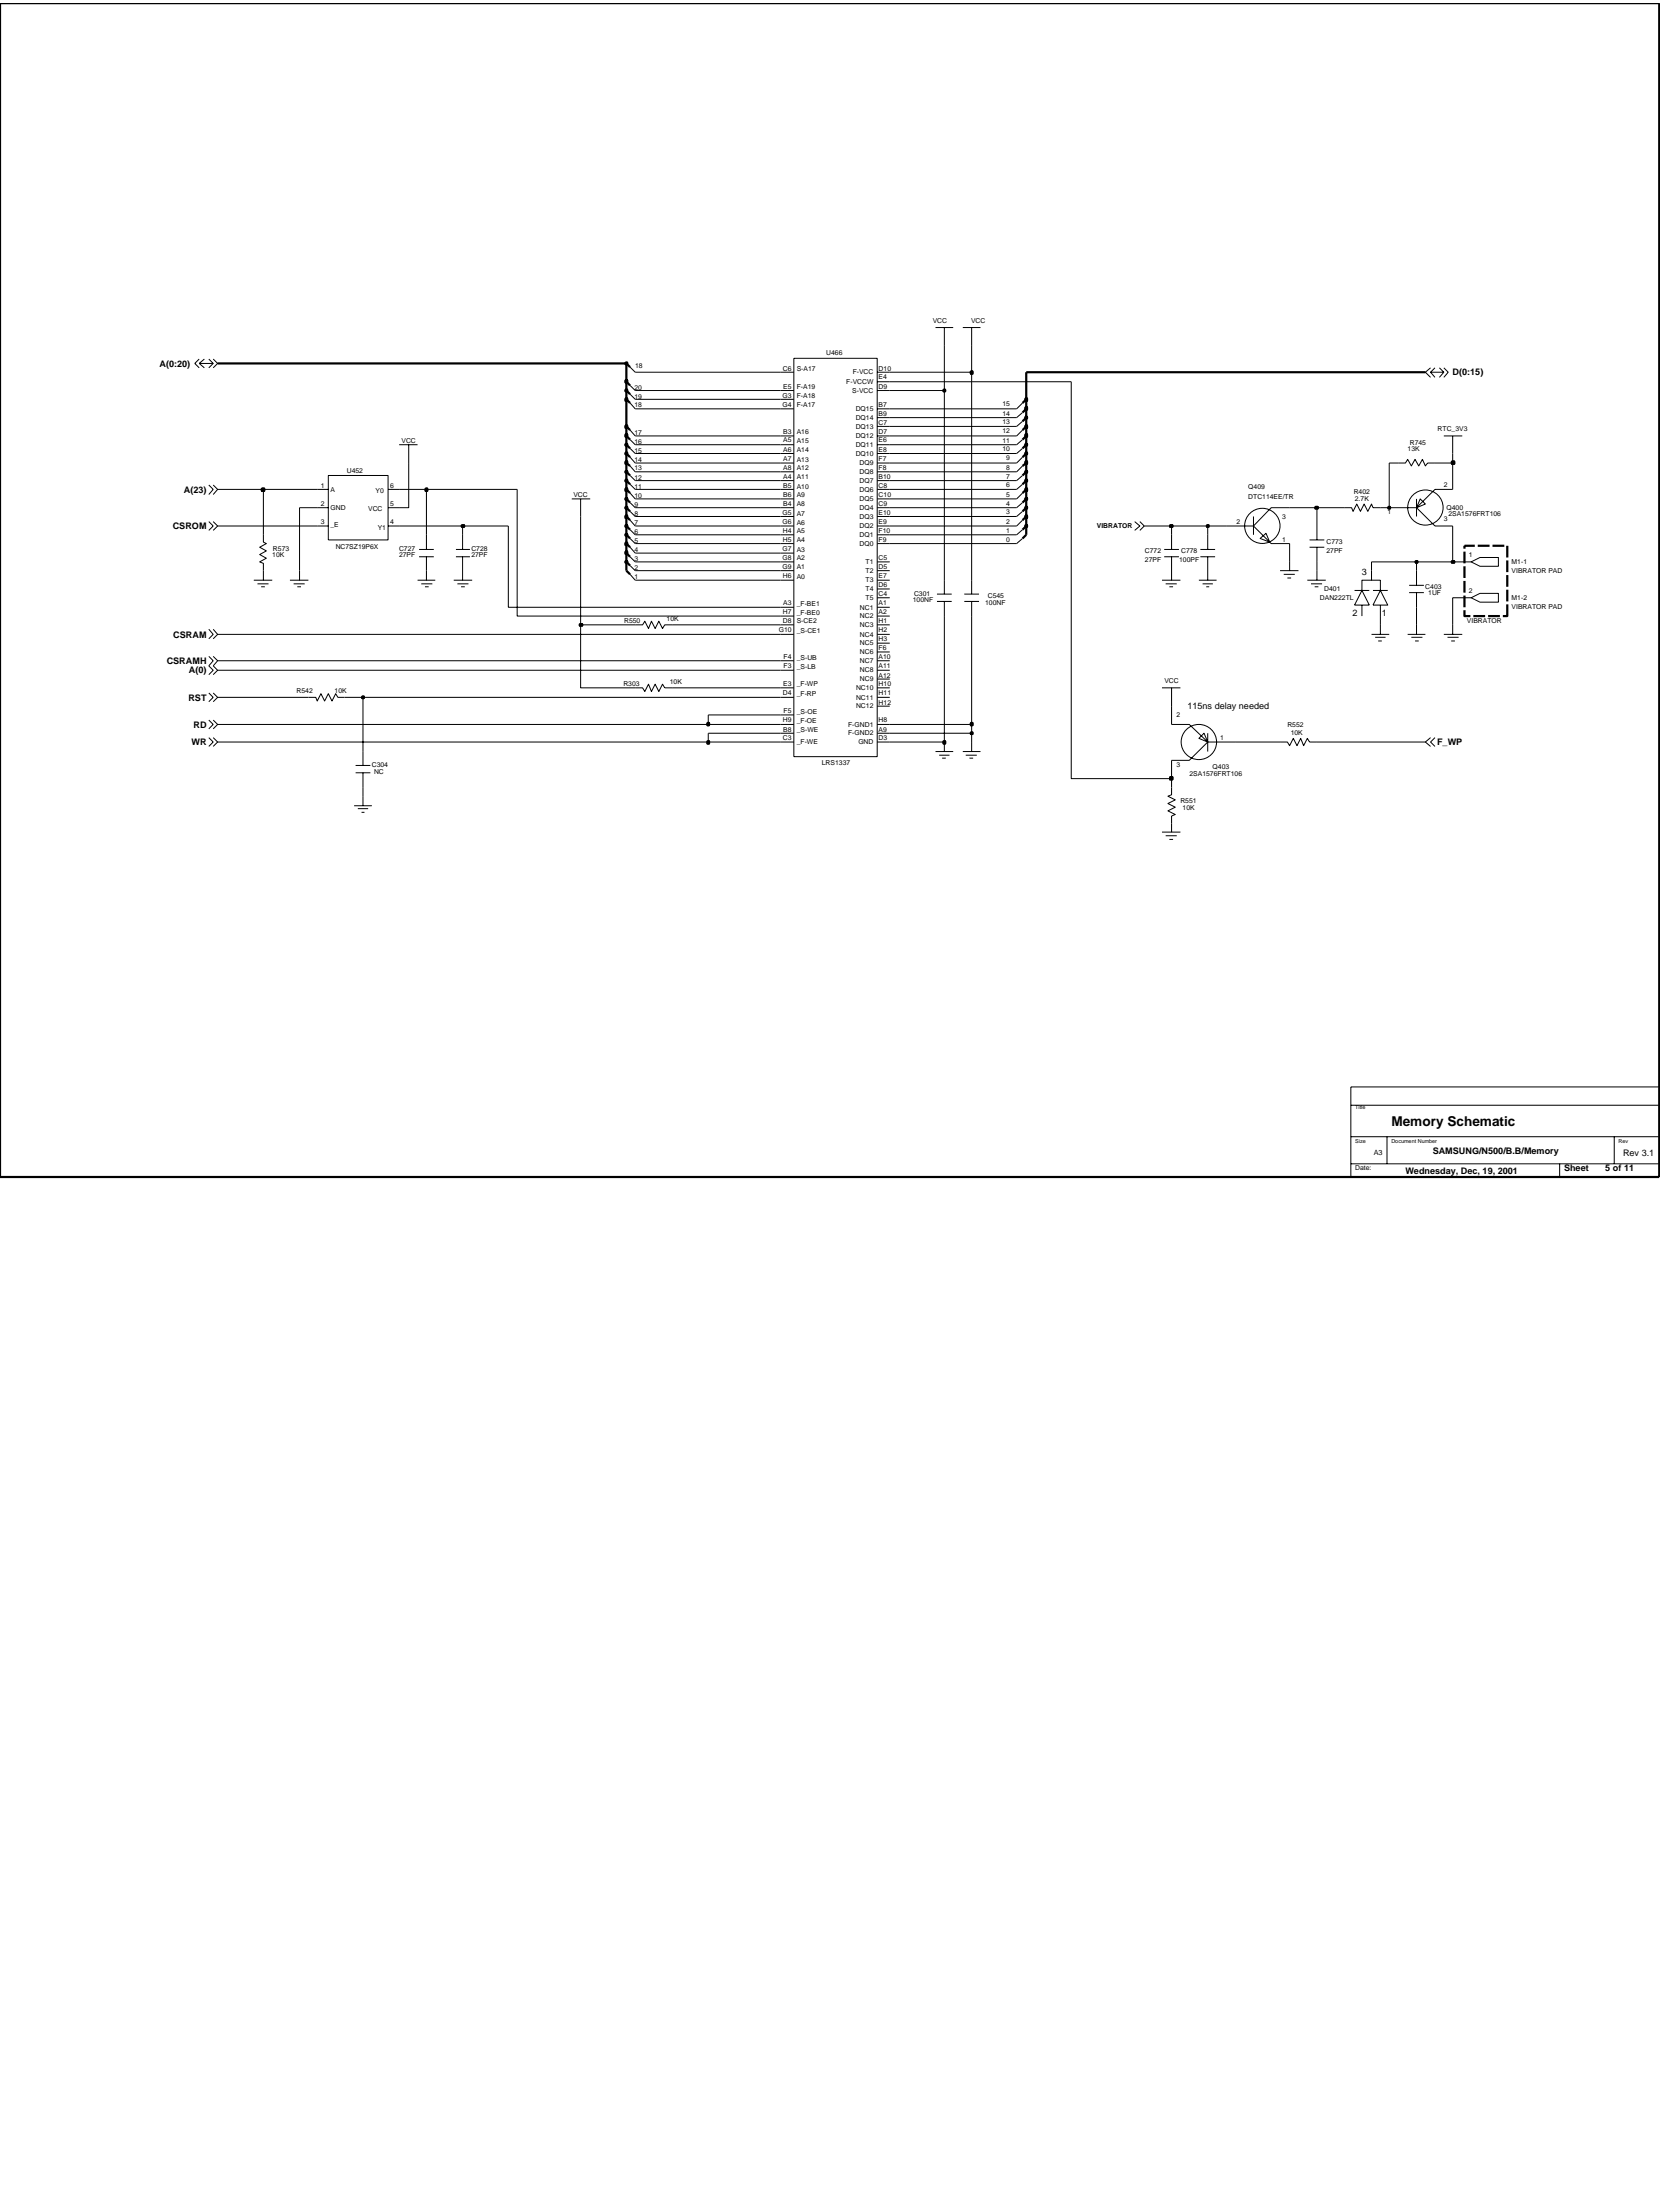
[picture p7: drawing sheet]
<svg xmlns="http://www.w3.org/2000/svg" width="192mm" height="254mm" viewBox="0 0 192 254" stroke-linecap="round" stroke-linejoin="round" font-family="sans-serif">
<g fill="none" stroke="#000" stroke-width=".12">
<path d="M108 37.8h2M109 37.8v2M111.1 37.8h2M112.1 37.8v2M23 42h1.6M23 41.5l-.5 .5 .5 .5M23 42l.6 .5M23.6 41.5l-.6 .5M24.1 41.5l.5 .5M24.1 56l.5 .5-.5 .6M24.6 41.5l.5 .5-.5 .5M24.6 42l-.5 .5"/>
<path d="M24.6 56l.5 .5-.5 .6M36.6 58.6h1.3M36.6 56.5h1.3M37.9 54.9h6.9v7.4h-6.9zM44.8 58.6h1.3M44.8 56.5h1.3M46.1 51.3h2.1M47.2 51.3v2.2M66 57.6h2.1M67 57.6v2M72.7 45.5l.6 .6M72.7 59l.6 .6"/>
<path d="M72.7 54.9l.6 .6M72.7 58l.6 .6M72.7 52.8l.6 .7M72.7 42.4l.6 .6M72.7 51.8l.6 .6M72.7 46.5l.6 .7M72.7 55.9l.6 .6M72.7 56.9l.6 .7M72.7 49.7l.6 .6M72.7 53.8l.6 .7M72.7 50.8l.6 .5M72.7 44.5l.6 .6"/>
<path d="M90.1 53.5h1.5M90.1 58.6h1.5M90.1 56.5h1.5M90.1 51.3h1.5M90.1 59.6h1.5M90.1 57.6h1.5M90.1 55.5h1.5M90.1 54.5h1.5M90.1 52.4h1.5M90.1 50.3h1.5M90.1 47.2h1.5M90.1 46.1h1.5"/>
<path d="M90.1 45.1h1.5M90.1 43h1.5M91.6 41.4h9.6v46h-9.6zM101.2 53.5h1.5M101.2 58.6h1.5M101.2 56.5h1.5M101.2 51.3h1.5M101.2 59.6h1.5M101.2 57.6h1.5M101.2 55.5h1.5M101.2 54.5h1.5M101.2 52.4h1.5"/>
<path d="M101.2 50.3h1.5M101.2 47.2h1.5M101.2 45.1h1.5M101.2 43h1.5M101.2 49.2h1.5M101.2 48.2h1.5M101.2 44.1h1.5M118 52.8l-.7 .7M118 56.9l-.7 .7M118 46.5l-.7 .7M118 51.8l-.7 .6M118 54.9l-.7 .6"/>
<path d="M118 47.6l-.7 .6M118 55.9l-.7 .6M118 53.8l-.7 .7M118 50.8l-.7 .5M118 48.6l-.7 .6M118 59l-.7 .6M118 58l-.7 .6M118 49.7l-.7 .6M123.6 44.1v45.8h11.6v1.9l-.4 .1 .8 .4-.8 .5 .8 .4-.8 .4 .8 .4-.4 .2v1.9M144.7 59.6v2.1M148.8 58.6h-2.1l-2 2.1M155.1 58.6h.9l.1 .4 .5-.8 .4 .8 .4-.8 .4 .8 .5-.8 .1 .4h.9"/>
<path d="M160.3 58.6h3.2M161.4 53.5h.8l.2-.5 .5 .8 .4-.8 .4 .8 .4-.8 .4 .8 .2-.3h.9M163.5 58.6l2.1 2.1h2M163.5 57.6v2M163.9 57.6l.6 .6-1 .4zM165.1 43h1.5M165.1 42.5l-.6 .5 .6 .6M165.6 42.5l-.5 .5 .5 .6M166.1 42.5l.5 .5-.5 .6M166.6 50.3h2.1M166.6 42.5l.5 .5-.5 .6M167.6 56.5h-2l-2.1 2.1"/>
<path d="M167.6 50.3v2.1M24.1 72.7l.5 .5-.5 .5M24.1 75.8l.5 .5-.5 .6 .5 .5-.5 .5M24.1 60.2l.5 .5-.5 .5M24.6 72.7l.5 .5-.5 .5M24.6 75.8l.5 .5-.5 .6 .5 .5-.5 .5M24.6 60.2l.5 .5-.5 .5M29.3 67h2.1M29.7 67.4h1.3M30.1 67.7h.5M30.4 61.7v.9l.3 .2-.7 .4 .7 .4-.7 .4 .7 .4-.7 .5 .4 .1v2M33.5 67h2.1"/>
<path d="M33.9 67.4h1.3M34.3 67.7h.4M34.6 65.9v1.1M36.6 60.7h1.3M44.8 60.7h1.3M48.2 67h2M48.4 64.3h1.7M48.4 63.4h1.7M48.6 67.4h1.3M49 67.7h.5M49.2 61.7v1.7M49.2 64.3v2.7"/>
<path d="M52.4 67h2.1M52.6 64.3h1.6M52.6 63.4h1.6M52.8 67.4h1.3M53.2 67.7h.4M53.4 61.7v1.7M53.4 64.3v2.7M72.7 61.2l.6 .5M72.7 64.3l.6 .6M72.7 63.2l.6 .7M72.7 62.2l.6 .6M72.7 65.3l.6 .6"/>
<path d="M72.7 60.1l.6 .6M72.7 66.3l.6 .7M73.3 72.1h.9l.2-.4 .4 .9 .4-.9 .4 .9 .4-.9 .5 .9 .2-.5h.9M73.3 79.4h.9l.2 .4 .4-.8 .4 .8 .4-.8 .4 .8 .5-.8 .2 .4h.9M90.1 60.7h1.5M90.1 67h1.5M90.1 79.4h1.5M90.1 77.4h1.5M90.1 76.3h1.5M90.1 73.2h1.5M90.1 72.1h1.5M90.1 71.1h1.5"/>
<path d="M90.1 70.1h1.5M90.1 65.9h1.5M90.1 64.9h1.5M90.1 63.9h1.5M90.1 62.8h1.5M90.1 61.7h1.5M101.2 60.7h1.5M101.2 67h1.5M101.2 79.4h1.5M101.2 77.4h1.5M101.2 76.3h1.5M101.2 73.2h1.5"/>
<path d="M101.2 72.1h1.5M101.2 71.1h1.5M101.2 70.1h1.5M101.2 65.9h1.5M101.2 64.9h1.5M101.2 62.8h1.5M101.2 61.7h1.5M101.2 78.4h1.5M101.2 75.3h1.5M101.2 74.3h1.5M101.2 69h1.5M101.2 68h1.5"/>
<path d="M108.1 68.6h1.7M108.1 69.4h1.7M109 67v1.6M109 69.4v1.7M111.3 68.6h1.7M111.3 69.4h1.7M112.1 67v1.6M112.1 69.4v1.7M118 61.2l-.7 .5M118 60.1l-.7 .6M118 62.2l-.7 .6M130.9 60.2l.6 .5-.6 .5"/>
<path d="M131.5 60.2l.6 .5-.6 .5M134.1 67h2.1M134.1 79.4h2.1M134.3 64.3h1.8M134.3 63.4h1.8M134.5 67.4h1.3M134.9 67.7h.5M135.2 61.7v1.7M135.2 64.3v2.7M135.2 79.4v2.1M138.4 67h2M138.5 64.3h1.7"/>
<path d="M138.5 63.4h1.7M138.8 67.4h1.2M139.2 67.7h.3M139.4 61.7v1.7M139.4 64.3v2.7M141.5 60.7h3.2M144.7 60.7l2 2.1h2.1M145.4 62.2l.7-.6 .4 1zM147.7 65.9h2.1M148.1 66.3h1.3M148.6 66.7h.4M148.8 64.9v1"/>
<path d="M150.9 67h2.1M151.1 63.2h1.7M151.1 62.3h1.7M151.3 67.4h1.3M151.7 67.7h.4M152 60.7v1.6M152 63.2v1.7M152 65.9v1.1M156.3 68.2h1.7M157.2 68.2v-1.2h2.1v1.2M157.2 69.9v1.2M157.2 68.2l.8 1.7h-1.7z"/>
<path d="M158.3 73.2h2M158.3 65.9v1.1M158.4 68.2h1.7M158.7 73.6h1.2M159 74h.5M159.3 68.2l.8 1.7h-1.7zM159.3 69.9v1.2M159.3 72.1v1.1M162.4 73.2h2.1M162.6 67.6h1.7M162.6 68.4h1.7M162.9 73.6h1.2"/>
<path d="M163.3 74h.4M163.5 65.9v1.7M163.5 68.4v1.7M163.5 72.1v1.1M166.6 73.2h2.1M167 73.6h1.3M167.5 74h.4M167.6 72.1v1.1M169.8 69l1-.5h2.1v1h-2.1zM169.8 64.9l1-.5h2.1v1h-2.1zM24.1 83.1l.5 .5-.5 .5M24.1 85.2l.5 .5-.5 .5"/>
<path d="M24.1 80l.5 .5-.5 .5M24.6 83.1l.5 .5-.5 .5M24.6 85.2l.5 .5-.5 .5M24.6 80l.5 .5-.5 .5M35.6 80.5h.8l.2 .4 .4-.8 .5 .8 .4-.8 .4 .8 .4-.8 .3 .4h.8M40.9 93h2M41 88.4h1.7M41 89.2h1.7M41.3 93.4h1.2M41.7 93.8h.4M41.9 86.8v1.6M41.9 89.2v3.8"/>
<path d="M90.1 85.7h1.5M90.1 83.6h1.5M90.1 84.7h1.5M90.1 82.5h1.5M90.1 80.5h1.5M101.2 85.7h1.5M101.2 83.6h1.5M101.2 84.7h1.5M101.2 80.5h1.5M101.2 81.5h1.5M108 86.8h2M108.4 87.2h1.2"/>
<path d="M108.7 87.5h.4M109 85.7v1.1M111.1 86.8h2M111.4 87.2h1.3M111.9 87.5h.4M112.1 85.7v1.1M134.1 96.1h2.1M134.5 96.5h1.3M134.9 96.9h.5M135.2 83.6h2l2.2 2.1M138.4 85.2l.5-.5 .5 1zM139.4 85.7l-2.2 2.1h-2"/>
<path d="M139.4 84.7v2.1M139.4 85.7h3.1M147.7 85.7h.9l.2 .4 .4-.9 .5 .9 .4-.9 .3 .9 .5-.9 .2 .5h.9M165.1 85.2l-.6 .5 .6 .5M165.6 85.2l-.5 .5 .5 .5"/>
<circle cx="164.5" cy="58.6" r="2.04"/>
<circle cx="145.7" cy="60.7" r="2.04"/>
<circle cx="138.4" cy="85.7" r="2.04"/>
</g>
<g fill="none" stroke="#000" stroke-width=".25">
<path d="M72.3 45.1l.4 .4M72.3 58.6l.4 .4M72.3 54.5l.4 .4M72.3 57.6l.4 .4M72.3 52.4l.4 .4M72.3 42l.4 .4M72.3 51.3l.4 .5M72.3 46.1l.4 .4M72.3 55.5l.4 .4M72.3 56.5l.4 .4M72.3 49.2l.4 .5M72.3 59.6l.4 .5"/>
<path d="M72.3 53.5l.4 .3M72.3 50.3l.4 .5M72.3 44.1l.4 .4M118.4 52.4l-.4 .4M118.4 56.5l-.4 .4M118.4 46.1l-.4 .4M118.4 51.3l-.4 .5M118.4 54.5l-.4 .4M118.4 47.2l-.4 .4M118.4 55.5l-.4 .4M118.4 53.5l-.4 .3M118.4 50.3l-.4 .5"/>
<path d="M118.4 59.6l-.4 .5M118.4 48.2l-.4 .4M118.4 58.6l-.4 .4M118.4 57.6l-.4 .4M118.4 49.2l-.4 .5M72.3 60.7l.4 .5M72.3 63.9l.4 .4M72.3 62.8l.4 .4M72.3 61.7l.4 .5M72.3 64.9l.4 .4M72.3 65.9l.4 .4M118.4 60.7l-.4 .5"/>
<path d="M118.4 61.7l-.4 .5"/>
</g>
<path d="M135 89.7h.3v.3h-.3z" fill-rule="evenodd" fill="#c2c2c2" stroke="#000" stroke-width=".25"/>
<path d="M135 89.7h.3v.3h-.3z" fill="none" stroke="#000" stroke-width=".25"/>
<path d="M25.1 85.7h56.6M41.9 80.5v6.3M135.2 87.8v2.1" fill="none" stroke="#000" stroke-width=".12"/>
<path d="M81.6 85.6h.2v.2h-.2z" fill-rule="evenodd" fill="#c2c2c2" stroke="#000" stroke-width=".25"/>
<path d="M81.6 85.6h.2v.2h-.2z" fill="none" stroke="#000" stroke-width=".25"/>
<path d="M81.7 84.7v1h8.4M102.7 85.7h6.3" fill="none" stroke="#000" stroke-width=".12"/>
<path d="M108.9 85.6h.2v.2h-.2z" fill-rule="evenodd" fill="#c2c2c2" stroke="#000" stroke-width=".25"/>
<path d="M108.9 85.6h.2v.2h-.2z" fill="none" stroke="#000" stroke-width=".25"/>
<path d="M109 71.1v14.6M81.7 84.7h8.4M102.7 84.7h9.4v1M142.5 85.7h5.2M152 85.7h12.5" fill="none" stroke="#000" stroke-width=".12"/>
<path d="M112 84.6h.2v.1h-.2z" fill-rule="evenodd" fill="#c2c2c2" stroke="#000" stroke-width=".25"/>
<path d="M112 84.6h.2v.1h-.2z" fill="none" stroke="#000" stroke-width=".25"/>
<path d="M25.1 83.6h56.6M112.1 83.6v1.1" fill="none" stroke="#000" stroke-width=".12"/>
<path d="M81.6 83.5h.2v.2h-.2z" fill-rule="evenodd" fill="#c2c2c2" stroke="#000" stroke-width=".25"/>
<path d="M81.6 83.5h.2v.2h-.2z" fill="none" stroke="#000" stroke-width=".25"/>
<path d="M81.7 82.5v1.1h8.4M102.7 83.6h9.4" fill="none" stroke="#000" stroke-width=".12"/>
<path d="M112 83.5h.2v.2h-.2z" fill-rule="evenodd" fill="#c2c2c2" stroke="#000" stroke-width=".25"/>
<path d="M112 83.5h.2v.2h-.2z" fill="none" stroke="#000" stroke-width=".25"/>
<path d="M112.1 71.1v12.5M25.1 80.5h10.5M39.8 80.5h2.1M81.7 82.5h8.4M135.2 81.5v2.1" fill="none" stroke="#000" stroke-width=".12"/>
<path d="M41.8 80.4h.2v.2h-.2z" fill-rule="evenodd" fill="#c2c2c2" stroke="#000" stroke-width=".25"/>
<path d="M41.8 80.4h.2v.2h-.2z" fill="none" stroke="#000" stroke-width=".25"/>
<path d="M25.1 77.4h65M25.1 76.3h65M25.1 73.2h65M67 72.1v7.3h6.3M77.6 79.4h12.5M41.9 80.5h48.2" fill="none" stroke="#000" stroke-width=".12"/>
<path d="M66.9 72.1h.3v.1h-.3z" fill-rule="evenodd" fill="#c2c2c2" stroke="#000" stroke-width=".25"/>
<path d="M66.9 72.1h.3v.1h-.3zM72.3 64.9v1" fill="none" stroke="#000" stroke-width=".25"/>
<g fill="none" stroke="#000" stroke-width=".12">
<path d="M34.6 58.6v7.3M59.7 56.5v14.6h30.4M67 59.6v12.5h6.3M109 45.1v21.9M112.1 43v24M58.7 60.7v9.4h31.4M73.3 67h16.8M73.3 65.9h16.8M77.6 72.1h12.5M152 64.9v1M158.3 64.9v1M159.3 71.1v1"/>
<path d="M163.5 64.9v1M163.5 70.1v2M169.8 69h-2.2v3.1"/>
</g>
<path d="M72.2 64.8h.2v.2h-.2z" fill-rule="evenodd" fill="#c2c2c2" stroke="#000" stroke-width=".25"/>
<path d="M72.2 64.8h.2v.2h-.2zM72.3 63.9v1" fill="none" stroke="#000" stroke-width=".25"/>
<path d="M73.3 64.9h16.8M148.8 62.8v2.1M158.3 64.9h5.2" fill="none" stroke="#000" stroke-width=".12"/>
<path d="M163.4 64.8h.2v.2h-.2z" fill-rule="evenodd" fill="#c2c2c2" stroke="#000" stroke-width=".25"/>
<path d="M163.4 64.8h.2v.2h-.2z" fill="none" stroke="#000" stroke-width=".25"/>
<path d="M163.5 64.9h4.1" fill="none" stroke="#000" stroke-width=".12"/>
<path d="M167.6 64.8h.2v.2h-.2z" fill-rule="evenodd" fill="#c2c2c2" stroke="#000" stroke-width=".25"/>
<path d="M167.6 64.8h.2v.2h-.2z" fill="none" stroke="#000" stroke-width=".25"/>
<path d="M167.6 60.7v4.2h2.2" fill="none" stroke="#000" stroke-width=".12"/>
<path d="M72.2 63.7h.2v.2h-.2z" fill-rule="evenodd" fill="#c2c2c2" stroke="#000" stroke-width=".25"/>
<path d="M72.2 63.7h.2v.2h-.2zM72.3 62.8v1.1" fill="none" stroke="#000" stroke-width=".25"/>
<path d="M73.3 63.9h16.8" fill="none" stroke="#000" stroke-width=".12"/>
<path d="M72.2 62.7h.2v.2h-.2z" fill-rule="evenodd" fill="#c2c2c2" stroke="#000" stroke-width=".25"/>
<path d="M72.2 62.7h.2v.2h-.2zM72.3 61.7v1.1" fill="none" stroke="#000" stroke-width=".25"/>
<path d="M30.4 56.5v5.2M49.2 56.5v5.2M53.4 60.7v1M73.3 62.8h16.8M102.7 62.8h14.6" fill="none" stroke="#000" stroke-width=".12"/>
<path d="M72.2 61.7h.2v.1h-.2z" fill-rule="evenodd" fill="#c2c2c2" stroke="#000" stroke-width=".25"/>
<path d="M72.2 61.7h.2v.1h-.2zM72.3 60.7v1M118.4 60.7v1" fill="none" stroke="#000" stroke-width=".25"/>
<path d="M25.1 60.7h11.5M46.1 60.7h7.3M73.3 61.7h16.8M102.7 61.7h14.6M135.2 60.7v1M139.4 60.7v1" fill="none" stroke="#000" stroke-width=".12"/>
<path d="M53.3 60.6h.3v.2h-.3z" fill-rule="evenodd" fill="#c2c2c2" stroke="#000" stroke-width=".25"/>
<path d="M53.3 60.6h.3v.2h-.3z" fill="none" stroke="#000" stroke-width=".25"/>
<path d="M53.4 60.7h5.3" fill="none" stroke="#000" stroke-width=".12"/>
<path d="M72.2 60.6h.2v.2h-.2z" fill-rule="evenodd" fill="#c2c2c2" stroke="#000" stroke-width=".25"/>
<path d="M72.3 59.6v1.1M72.2 60.6h.2v.2h-.2z" fill="none" stroke="#000" stroke-width=".25"/>
<path d="M73.3 60.7h16.8M102.7 60.7h14.6" fill="none" stroke="#000" stroke-width=".12"/>
<path d="M118.3 60.6h.2v.2h-.2z" fill-rule="evenodd" fill="#c2c2c2" stroke="#000" stroke-width=".25"/>
<path d="M118.4 59.6v1.1M118.3 60.6h.2v.2h-.2z" fill="none" stroke="#000" stroke-width=".25"/>
<path d="M132.1 60.7h3.1" fill="none" stroke="#000" stroke-width=".12"/>
<path d="M135 60.6h.3v.2h-.3z" fill-rule="evenodd" fill="#c2c2c2" stroke="#000" stroke-width=".25"/>
<path d="M135 60.6h.3v.2h-.3z" fill="none" stroke="#000" stroke-width=".25"/>
<path d="M135.2 60.7h4.2" fill="none" stroke="#000" stroke-width=".12"/>
<path d="M139.3 60.6h.2v.2h-.2z" fill-rule="evenodd" fill="#c2c2c2" stroke="#000" stroke-width=".25"/>
<path d="M139.3 60.6h.2v.2h-.2z" fill="none" stroke="#000" stroke-width=".25"/>
<path d="M152 58.6v2.1M139.4 60.7h2.1" fill="none" stroke="#000" stroke-width=".12"/>
<path d="M72.2 59.5h.2v.3h-.2z" fill-rule="evenodd" fill="#c2c2c2" stroke="#000" stroke-width=".25"/>
<path d="M72.2 59.5h.2v.3h-.2zM72.3 58.6v1" fill="none" stroke="#000" stroke-width=".25"/>
<path d="M73.3 59.6h16.8M102.7 59.6h14.6" fill="none" stroke="#000" stroke-width=".12"/>
<path d="M118.3 59.5h.2v.3h-.2z" fill-rule="evenodd" fill="#c2c2c2" stroke="#000" stroke-width=".25"/>
<path d="M118.3 59.5h.2v.3h-.2zM118.4 58.6v1" fill="none" stroke="#000" stroke-width=".25"/>
<path d="M34.6 58.6h2M47.2 53.5v5.1h-1.1" fill="none" stroke="#000" stroke-width=".12"/>
<path d="M72.2 58.5h.2v.2h-.2z" fill-rule="evenodd" fill="#c2c2c2" stroke="#000" stroke-width=".25"/>
<path d="M72.2 58.5h.2v.2h-.2zM72.3 57.6v1" fill="none" stroke="#000" stroke-width=".25"/>
<path d="M73.3 58.6h16.8M102.7 58.6h14.6" fill="none" stroke="#000" stroke-width=".12"/>
<path d="M118.3 58.5h.2v.2h-.2z" fill-rule="evenodd" fill="#c2c2c2" stroke="#000" stroke-width=".25"/>
<path d="M118.3 58.5h.2v.2h-.2zM118.4 57.6v1" fill="none" stroke="#000" stroke-width=".25"/>
<path d="M148.8 58.6h3.2" fill="none" stroke="#000" stroke-width=".12"/>
<path d="M151.8 58.5h.3v.2h-.3z" fill-rule="evenodd" fill="#c2c2c2" stroke="#000" stroke-width=".25"/>
<path d="M151.8 58.5h.3v.2h-.3z" fill="none" stroke="#000" stroke-width=".25"/>
<path d="M152 58.6h3.1M159.3 58.6h1" fill="none" stroke="#000" stroke-width=".12"/>
<path d="M160.2 58.5h.2v.2h-.2z" fill-rule="evenodd" fill="#c2c2c2" stroke="#000" stroke-width=".25"/>
<path d="M160.2 58.5h.2v.2h-.2z" fill="none" stroke="#000" stroke-width=".25"/>
<path d="M160.3 53.5v5.1" fill="none" stroke="#000" stroke-width=".12"/>
<path d="M72.2 57.5h.2v.2h-.2z" fill-rule="evenodd" fill="#c2c2c2" stroke="#000" stroke-width=".25"/>
<path d="M72.2 57.5h.2v.2h-.2zM72.3 56.5v1.1" fill="none" stroke="#000" stroke-width=".25"/>
<path d="M73.3 57.6h16.8M102.7 57.6h14.6" fill="none" stroke="#000" stroke-width=".12"/>
<path d="M118.3 57.5h.2v.2h-.2z" fill-rule="evenodd" fill="#c2c2c2" stroke="#000" stroke-width=".25"/>
<path d="M118.3 57.5h.2v.2h-.2zM118.4 56.5v1.1" fill="none" stroke="#000" stroke-width=".25"/>
<path d="M25.1 56.5h5.3" fill="none" stroke="#000" stroke-width=".12"/>
<path d="M30.2 56.4h.3v.3h-.3z" fill-rule="evenodd" fill="#c2c2c2" stroke="#000" stroke-width=".25"/>
<path d="M30.2 56.4h.3v.3h-.3z" fill="none" stroke="#000" stroke-width=".25"/>
<path d="M30.4 56.5h6.2M46.1 56.5h3.1" fill="none" stroke="#000" stroke-width=".12"/>
<path d="M49.1 56.4h.2v.3h-.2z" fill-rule="evenodd" fill="#c2c2c2" stroke="#000" stroke-width=".25"/>
<path d="M49.1 56.4h.2v.3h-.2z" fill="none" stroke="#000" stroke-width=".25"/>
<path d="M49.2 56.5h10.5" fill="none" stroke="#000" stroke-width=".12"/>
<path d="M72.2 56.4h.2v.3h-.2z" fill-rule="evenodd" fill="#c2c2c2" stroke="#000" stroke-width=".25"/>
<path d="M72.2 56.4h.2v.3h-.2zM72.3 55.5v1" fill="none" stroke="#000" stroke-width=".25"/>
<path d="M73.3 56.5h16.8M102.7 56.5h14.6" fill="none" stroke="#000" stroke-width=".12"/>
<path d="M118.3 56.4h.2v.3h-.2z" fill-rule="evenodd" fill="#c2c2c2" stroke="#000" stroke-width=".25"/>
<path d="M118.3 56.4h.2v.3h-.2zM118.4 55.5v1" fill="none" stroke="#000" stroke-width=".25"/>
<path d="M167.6 53.5v3" fill="none" stroke="#000" stroke-width=".12"/>
<path d="M72.2 55.4h.2v.2h-.2z" fill-rule="evenodd" fill="#c2c2c2" stroke="#000" stroke-width=".25"/>
<path d="M72.2 55.4h.2v.2h-.2zM72.3 54.5v1" fill="none" stroke="#000" stroke-width=".25"/>
<path d="M73.3 55.5h16.8M102.7 55.5h14.6" fill="none" stroke="#000" stroke-width=".12"/>
<path d="M118.3 55.4h.2v.2h-.2z" fill-rule="evenodd" fill="#c2c2c2" stroke="#000" stroke-width=".25"/>
<path d="M118.3 55.4h.2v.2h-.2zM118.4 54.5v1" fill="none" stroke="#000" stroke-width=".25"/>
<path d="M72.2 54.4h.2v.2h-.2z" fill-rule="evenodd" fill="#c2c2c2" stroke="#000" stroke-width=".25"/>
<path d="M72.2 54.4h.2v.2h-.2zM72.3 53.5v1" fill="none" stroke="#000" stroke-width=".25"/>
<path d="M73.3 54.5h16.8M102.7 54.5h14.6" fill="none" stroke="#000" stroke-width=".12"/>
<path d="M118.3 54.4h.2v.2h-.2z" fill-rule="evenodd" fill="#c2c2c2" stroke="#000" stroke-width=".25"/>
<path d="M118.3 54.4h.2v.2h-.2zM118.4 53.5v1" fill="none" stroke="#000" stroke-width=".25"/>
<path d="M72.2 53.3h.2v.2h-.2z" fill-rule="evenodd" fill="#c2c2c2" stroke="#000" stroke-width=".25"/>
<path d="M72.2 53.3h.2v.2h-.2zM72.3 52.4v1.1" fill="none" stroke="#000" stroke-width=".25"/>
<path d="M73.3 53.5h16.8M102.7 53.5h14.6" fill="none" stroke="#000" stroke-width=".12"/>
<path d="M118.3 53.3h.2v.2h-.2z" fill-rule="evenodd" fill="#c2c2c2" stroke="#000" stroke-width=".25"/>
<path d="M118.3 53.3h.2v.2h-.2zM118.4 52.4v1.1" fill="none" stroke="#000" stroke-width=".25"/>
<path d="M160.3 53.5h1.1M165.6 53.5h2" fill="none" stroke="#000" stroke-width=".12"/>
<path d="M167.6 53.3h.2v.2h-.2z" fill-rule="evenodd" fill="#c2c2c2" stroke="#000" stroke-width=".25"/>
<path d="M167.6 53.3h.2v.2h-.2z" fill="none" stroke="#000" stroke-width=".25"/>
<path d="M167.6 52.4v1.1" fill="none" stroke="#000" stroke-width=".12"/>
<path d="M72.2 52.3h.2v.1h-.2z" fill-rule="evenodd" fill="#c2c2c2" stroke="#000" stroke-width=".25"/>
<path d="M72.2 52.3h.2v.1h-.2zM72.3 51.3v1.1" fill="none" stroke="#000" stroke-width=".25"/>
<path d="M73.3 52.4h16.8M102.7 52.4h14.6" fill="none" stroke="#000" stroke-width=".12"/>
<path d="M118.3 52.3h.2v.1h-.2z" fill-rule="evenodd" fill="#c2c2c2" stroke="#000" stroke-width=".25"/>
<path d="M118.3 52.3h.2v.1h-.2zM118.4 51.3v1.1" fill="none" stroke="#000" stroke-width=".25"/>
<path d="M72.2 51.3h.2v.1h-.2z" fill-rule="evenodd" fill="#c2c2c2" stroke="#000" stroke-width=".25"/>
<path d="M72.2 51.3h.2v.1h-.2zM72.3 50.3v1" fill="none" stroke="#000" stroke-width=".25"/>
<path d="M73.3 51.3h16.8M102.7 51.3h14.6" fill="none" stroke="#000" stroke-width=".12"/>
<path d="M118.3 51.3h.2v.1h-.2z" fill-rule="evenodd" fill="#c2c2c2" stroke="#000" stroke-width=".25"/>
<path d="M118.3 51.3h.2v.1h-.2zM118.4 50.3v1" fill="none" stroke="#000" stroke-width=".25"/>
<path d="M72.2 50.2h.2v.2h-.2z" fill-rule="evenodd" fill="#c2c2c2" stroke="#000" stroke-width=".25"/>
<path d="M72.2 50.2h.2v.2h-.2zM72.3 49.2v1.1" fill="none" stroke="#000" stroke-width=".25"/>
<path d="M73.3 50.3h16.8M102.7 50.3h14.6" fill="none" stroke="#000" stroke-width=".12"/>
<path d="M118.3 50.2h.2v.2h-.2z" fill-rule="evenodd" fill="#c2c2c2" stroke="#000" stroke-width=".25"/>
<path d="M118.3 50.2h.2v.2h-.2zM118.4 49.2v1.1" fill="none" stroke="#000" stroke-width=".25"/>
<path d="M72.2 49.1h.2v.3h-.2z" fill-rule="evenodd" fill="#c2c2c2" stroke="#000" stroke-width=".25"/>
<path d="M72.2 49.1h.2v.3h-.2zM72.3 46.1v3.1" fill="none" stroke="#000" stroke-width=".25"/>
<path d="M102.7 49.2h14.6" fill="none" stroke="#000" stroke-width=".12"/>
<path d="M118.3 49.1h.2v.3h-.2z" fill-rule="evenodd" fill="#c2c2c2" stroke="#000" stroke-width=".25"/>
<path d="M118.3 49.1h.2v.3h-.2zM118.4 48.2v1" fill="none" stroke="#000" stroke-width=".25"/>
<path d="M102.7 48.2h14.6" fill="none" stroke="#000" stroke-width=".12"/>
<path d="M118.3 48.1h.2v.2h-.2z" fill-rule="evenodd" fill="#c2c2c2" stroke="#000" stroke-width=".25"/>
<path d="M118.3 48.1h.2v.2h-.2zM118.4 47.2v1" fill="none" stroke="#000" stroke-width=".25"/>
<path d="M73.3 47.2h16.8M102.7 47.2h14.6" fill="none" stroke="#000" stroke-width=".12"/>
<path d="M118.3 47h.2v.3h-.2z" fill-rule="evenodd" fill="#c2c2c2" stroke="#000" stroke-width=".25"/>
<path d="M118.3 47h.2v.3h-.2zM118.4 46.1v1.1" fill="none" stroke="#000" stroke-width=".25"/>
<path d="M72.2 46h.2v.3h-.2z" fill-rule="evenodd" fill="#c2c2c2" stroke="#000" stroke-width=".25"/>
<path d="M72.2 46h.2v.3h-.2zM72.3 45.1v1" fill="none" stroke="#000" stroke-width=".25"/>
<path d="M73.3 46.1h16.8" fill="none" stroke="#000" stroke-width=".12"/>
<path d="M118.3 46h.2v.3h-.2z" fill-rule="evenodd" fill="#c2c2c2" stroke="#000" stroke-width=".25"/>
<path d="M118.3 46h.2v.3h-.2zM118.4 43v3.1" fill="none" stroke="#000" stroke-width=".25"/>
<path d="M72.2 45h.2v.2h-.2z" fill-rule="evenodd" fill="#c2c2c2" stroke="#000" stroke-width=".25"/>
<path d="M72.2 45h.2v.2h-.2zM72.3 44.1v1" fill="none" stroke="#000" stroke-width=".25"/>
<path d="M73.3 45.1h16.8M102.7 45.1h6.3" fill="none" stroke="#000" stroke-width=".12"/>
<path d="M108.9 45h.2v.2h-.2z" fill-rule="evenodd" fill="#c2c2c2" stroke="#000" stroke-width=".25"/>
<path d="M108.9 45h.2v.2h-.2z" fill="none" stroke="#000" stroke-width=".25"/>
<path d="M109 39.8v5.3" fill="none" stroke="#000" stroke-width=".12"/>
<path d="M72.2 43.9h.2v.3h-.2z" fill-rule="evenodd" fill="#c2c2c2" stroke="#000" stroke-width=".25"/>
<path d="M72.2 43.9h.2v.3h-.2zM72.3 42v2.1" fill="none" stroke="#000" stroke-width=".25"/>
<path d="M73.3 43h16.8M102.7 44.1h20.9M102.7 43h9.4" fill="none" stroke="#000" stroke-width=".12"/>
<path d="M112 42.9h.2v.2h-.2z" fill-rule="evenodd" fill="#c2c2c2" stroke="#000" stroke-width=".25"/>
<path d="M25.1 42h47.2M112 42.9h.2v.2h-.2zM118.4 43h46.1" fill="none" stroke="#000" stroke-width=".25"/>
<path d="M112.1 39.8v3.2" fill="none" stroke="#000" stroke-width=".12"/>
<path d="M72.2 41.9h.2v.1h-.2z" fill-rule="evenodd" fill="#c2c2c2" stroke="#000" stroke-width=".25"/>
<g fill="none" stroke="#000" stroke-width=".25">
<path d="M0 .4h191.5v135.5h-191.5zM72.2 41.9h.2v.1h-.2zM169 70.5v.6h.7M169 63.7v1.3M169 65.4v1.3M169 67.1v1.3M169 68.8v1.3M170 71.1h1.4M170.2 63h-1.2v.4M170.5 63h1.4M171.7 71.1h1.4M172.2 63h1.4"/>
<path d="M173.9 69.8v1.3h-.5M173.9 63v1.4M173.9 64.7v1.4M173.9 66.4v1.3M173.9 68.1v1.3"/>
</g>
<path d="M155.9 127.6h35.6M155.9 134.4h35.6M155.9 131.2h35.6M160.1 131.2v3.2M180 134.4v1.5M186.3 131.2v3.2M191.5 125.5h-35.6v10.4" fill="none" stroke="#000" stroke-width=".12"/>
<text font-size="1.6" x="160.6" y="130">Memory Schematic</text>
<g font-size="1">
<text x="18.4" y="42.3">A(0:20)</text>
<text x="167.6" y="43.3">D(0:15)</text>
<text x="21.2" y="56.9">A(23)</text>
<text x="19.9" y="61.1">CSROM</text>
<text x="156.1" y="71.1">2</text>
<text x="157.2" y="66.3">3</text>
<text x="159.5" y="71.1">1</text>
<text x="19.2" y="76.6">CSRAMH</text>
<text x="20" y="73.6">CSRAM</text>
<text x="21.8" y="77.7">A(0)</text>
<text x="21.7" y="80.9">RST</text>
<text x="137" y="81.9">115ns delay needed</text>
<text x="22.1" y="86">WR</text>
<text x="22.3" y="84">RD</text>
<text x="165.8" y="86">F_WP</text>
<text x="162.2" y="135.5">Wednesday, Dec, 19, 2001</text>
<text x="165.3" y="133.2">SAMSUNG/N500/B.B/Memory</text>
<text x="180.5" y="135.2">Sheet</text>
<text x="185.3" y="135.2">5 of 11</text>
<text x="187.3" y="133.5">Rev 3.1</text>
</g>
<g font-size=".8">
<text x="95.4" y="40.9">U466</text>
<text x="107.6" y="37.3">VCC</text>
<text x="112.1" y="37.3">VCC</text>
<text x="73.2" y="47">18</text>
<text x="73.2" y="45">20</text>
<text x="73.2" y="46">19</text>
<text x="73.3" y="42.5">18</text>
<text x="90.3" y="46.9">G4</text>
<text x="90.3" y="45.9">G3</text>
<text x="90.3" y="42.8">C6</text>
<text x="90.4" y="44.9">E5</text>
<text x="91.9" y="42.8">S-A17</text>
<text x="91.9" y="47">F-A17</text>
<text x="91.9" y="45.9">F-A18</text>
<text x="91.9" y="44.9">F-A19</text>
<text x="97.7" y="44.3">F-VCCW</text>
<text x="98.4" y="45.3">S-VCC</text>
<text x="98.4" y="43.2">F-VCC</text>
<text x="98.7" y="47.5">DQ15</text>
<text x="101.4" y="44.9">D9</text>
<text x="101.4" y="42.8">D10</text>
<text x="101.4" y="43.8">E4</text>
<text x="101.4" y="46.9">B7</text>
<text x="115.7" y="48">14</text>
<text x="115.7" y="46.9">15</text>
<text x="46.3" y="51.1">VCC</text>
<text x="73.2" y="52.3">15</text>
<text x="73.2" y="53.3">14</text>
<text x="73.2" y="51.3">16</text>
<text x="73.2" y="50.2">17</text>
<text x="90.4" y="53.2">A7</text>
<text x="90.4" y="52.2">A6</text>
<text x="90.4" y="51.1">A5</text>
<text x="90.4" y="50.1">B3</text>
<text x="91.9" y="53.3">A13</text>
<text x="91.9" y="52.2">A14</text>
<text x="91.9" y="51.2">A15</text>
<text x="91.9" y="50.2">A16</text>
<text x="98.7" y="50.6">DQ12</text>
<text x="98.7" y="49.5">DQ13</text>
<text x="98.7" y="48.5">DQ14</text>
<text x="98.7" y="52.6">DQ10</text>
<text x="98.7" y="51.6">DQ11</text>
<text x="99.2" y="53.7">DQ9</text>
<text x="101.4" y="53.2">F7</text>
<text x="101.4" y="50.1">D7</text>
<text x="101.4" y="49.1">C7</text>
<text x="101.4" y="48">B9</text>
<text x="101.4" y="52.2">E8</text>
<text x="101.4" y="51.1">E6</text>
<text x="115.7" y="51.1">11</text>
<text x="115.7" y="50">12</text>
<text x="115.7" y="49">13</text>
<text x="115.7" y="52.1">10</text>
<text x="116.1" y="53.1">9</text>
<text x="162.4" y="52.1">13K</text>
<text x="162.7" y="51.3">R745</text>
<text x="165.9" y="49.7">RTC_3V3</text>
<text x="37" y="56.3">1</text>
<text x="37" y="58.4">2</text>
<text x="38.1" y="58.9">GND</text>
<text x="38.1" y="56.7">A</text>
<text x="40" y="54.6">U452</text>
<text x="42.5" y="59">VCC</text>
<text x="43.3" y="56.9">Y0</text>
<text x="45" y="58.4">5</text>
<text x="45" y="56.3">6</text>
<text x="66.2" y="57.3">VCC</text>
<text x="73.2" y="56.4">11</text>
<text x="73.2" y="54.3">13</text>
<text x="73.2" y="59.6">8</text>
<text x="73.2" y="55.4">12</text>
<text x="73.2" y="58.5">9</text>
<text x="73.2" y="57.4">10</text>
<text x="90.3" y="59.5">G5</text>
<text x="90.4" y="58.4">B4</text>
<text x="90.4" y="57.3">B6</text>
<text x="90.4" y="56.3">B5</text>
<text x="90.4" y="55.3">A4</text>
<text x="90.4" y="54.2">A8</text>
<text x="91.9" y="59.5">A7</text>
<text x="91.9" y="58.4">A8</text>
<text x="91.9" y="57.4">A9</text>
<text x="91.9" y="56.4">A10</text>
<text x="91.9" y="55.3">A11</text>
<text x="91.9" y="54.3">A12</text>
<text x="99.2" y="56.8">DQ6</text>
<text x="99.2" y="55.7">DQ7</text>
<text x="99.2" y="54.7">DQ8</text>
<text x="99.2" y="59.9">DQ3</text>
<text x="99.2" y="58.9">DQ4</text>
<text x="99.2" y="57.9">DQ5</text>
<text x="101.4" y="56.3">C8</text>
<text x="101.4" y="55.3">B10</text>
<text x="101.4" y="54.2">F8</text>
<text x="101.4" y="59.5">E10</text>
<text x="101.4" y="58.4">C9</text>
<text x="101.4" y="57.3">C10</text>
<text x="116.1" y="54.2">8</text>
<text x="116.1" y="56.3">6</text>
<text x="116.1" y="58.4">4</text>
<text x="116.1" y="59.4">3</text>
<text x="116.1" y="55.2">7</text>
<text x="116.1" y="57.4">5</text>
<text x="144.1" y="56.5">Q409</text>
<text x="144.1" y="57.6">DTC114EE/TR</text>
<text x="148" y="59.9">3</text>
<text x="156.2" y="57.1">R402</text>
<text x="156.4" y="57.8">2.7K</text>
<text x="160.1" y="59.4">1</text>
<text x="166.6" y="56.2">2</text>
<text x="166.9" y="58.9">Q400</text>
<text x="167.2" y="59.6">2SA1576FRT106</text>
<text x="31.4" y="64.4">10K</text>
<text x="31.5" y="63.6">R573</text>
<text x="37" y="60.5">3</text>
<text x="38.1" y="60.9">_E</text>
<text x="38.7" y="63.3">NC7SZ19P6X</text>
<text x="43.6" y="61.1">Y1</text>
<text x="45" y="60.5">4</text>
<text x="46.1" y="64.4">27PF</text>
<text x="46.1" y="63.6">C727</text>
<text x="54.4" y="63.6">C728</text>
<text x="54.4" y="64.4">27PF</text>
<text x="73.2" y="63.7">4</text>
<text x="73.2" y="62.7">5</text>
<text x="73.2" y="65.8">2</text>
<text x="73.2" y="60.6">7</text>
<text x="73.2" y="64.8">3</text>
<text x="73.2" y="61.7">6</text>
<text x="90.3" y="60.5">G6</text>
<text x="90.3" y="64.7">G8</text>
<text x="90.3" y="63.6">G7</text>
<text x="90.3" y="65.7">G9</text>
<text x="90.3" y="62.6">H5</text>
<text x="90.3" y="61.6">H4</text>
<text x="91.9" y="60.6">A6</text>
<text x="91.9" y="64.7">A2</text>
<text x="91.9" y="63.7">A3</text>
<text x="91.9" y="62.6">A4</text>
<text x="91.9" y="61.6">A5</text>
<text x="91.9" y="65.7">A1</text>
<text x="99.2" y="61">DQ2</text>
<text x="99.2" y="63">DQ0</text>
<text x="99.2" y="62">DQ1</text>
<text x="99.9" y="65.1">T1</text>
<text x="101.4" y="64.7">C5</text>
<text x="101.4" y="65.7">D5</text>
<text x="101.4" y="60.5">E9</text>
<text x="101.4" y="62.6">F9</text>
<text x="101.4" y="61.6">F10</text>
<text x="116.1" y="62.5">0</text>
<text x="116.1" y="60.5">2</text>
<text x="116.1" y="61.5">1</text>
<text x="126.6" y="61">VIBRATOR</text>
<text x="132.1" y="64.9">27PF</text>
<text x="132.1" y="63.9">C772</text>
<text x="136.1" y="64.9">100PF</text>
<text x="136.3" y="63.9">C778</text>
<text x="142.7" y="60.5">2</text>
<text x="148" y="62.6">1</text>
<text x="153.1" y="62.8">C773</text>
<text x="153.1" y="63.9">27PF</text>
<text x="166.6" y="60.2">3</text>
<text x="169.5" y="64.4">1</text>
<text x="174.4" y="65.1">M1-1</text>
<text x="72" y="71.9">R550</text>
<text x="73.2" y="66.8">1</text>
<text x="76.9" y="71.7">10K</text>
<text x="90.3" y="70.9">H7</text>
<text x="90.3" y="72">D8</text>
<text x="90.3" y="66.7">H6</text>
<text x="90.4" y="69.9">A3</text>
<text x="91.9" y="71">_F-BE0</text>
<text x="91.9" y="69.9">_F-BE1</text>
<text x="91.9" y="72">S-CE2</text>
<text x="91.9" y="66.8">A0</text>
<text x="99.2" y="71.4">NC2</text>
<text x="99.2" y="70.4">NC1</text>
<text x="99.9" y="66.1">T2</text>
<text x="99.9" y="67.2">T3</text>
<text x="99.9" y="68.3">T4</text>
<text x="99.9" y="69.3">T5</text>
<text x="101.4" y="66.7">E7</text>
<text x="101.4" y="67.7">D6</text>
<text x="101.4" y="68.8">C4</text>
<text x="101.4" y="70.9">A2</text>
<text x="101.4" y="72">H1</text>
<text x="101.4" y="69.9">A1</text>
<text x="105.3" y="69.5">100NF</text>
<text x="105.5" y="68.8">C301</text>
<text x="113.7" y="69.9">100NF</text>
<text x="114" y="69">C545</text>
<text x="152.3" y="69.3">DAN222TL</text>
<text x="152.8" y="68.3">D401</text>
<text x="164.5" y="68">C403</text>
<text x="164.8" y="68.8">1UF</text>
<text x="169.3" y="71.9">VIBRATOR</text>
<text x="169.5" y="68.5">2</text>
<text x="174.4" y="66.1">VIBRATOR PAD</text>
<text x="174.4" y="70.4">VIBRATOR PAD</text>
<text x="174.4" y="69.3">M1-2</text>
<text x="89.9" y="73">G10</text>
<text x="90.4" y="76.1">F4</text>
<text x="90.4" y="77.1">F3</text>
<text x="91.9" y="76.2">_S-UB</text>
<text x="91.9" y="73.1">_S-CE1</text>
<text x="91.9" y="77.2">_S-LB</text>
<text x="99.2" y="72.4">NC3</text>
<text x="99.2" y="73.5">NC4</text>
<text x="99.2" y="74.5">NC5</text>
<text x="99.2" y="75.5">NC6</text>
<text x="99.2" y="76.5">NC7</text>
<text x="99.2" y="77.6">NC8</text>
<text x="101.4" y="73">H2</text>
<text x="101.4" y="74">H3</text>
<text x="101.4" y="75.1">F6</text>
<text x="101.4" y="76.1">A10</text>
<text x="101.4" y="77.1">A11</text>
<text x="34.2" y="80">R542</text>
<text x="38.6" y="80">10K</text>
<text x="71.9" y="79.2">R303</text>
<text x="77.3" y="78.9">10K</text>
<text x="90.3" y="83.4">H9</text>
<text x="90.3" y="80.3">D4</text>
<text x="90.4" y="79.2">E3</text>
<text x="90.4" y="82.4">F5</text>
<text x="91.9" y="82.4">_S-OE</text>
<text x="91.9" y="83.5">_F-OE</text>
<text x="91.9" y="80.3">_F-RP</text>
<text x="91.9" y="79.2">_F-WP</text>
<text x="97.9" y="83.9">F-GND1</text>
<text x="98.8" y="79.7">NC10</text>
<text x="98.8" y="80.8">NC11</text>
<text x="98.8" y="81.8">NC12</text>
<text x="99.2" y="78.7">NC9</text>
<text x="101.4" y="78.2">A12</text>
<text x="101.4" y="79.2">H10</text>
<text x="101.4" y="80.3">H11</text>
<text x="101.4" y="81.4">H12</text>
<text x="101.4" y="83.4">H8</text>
<text x="134.4" y="78.9">VCC</text>
<text x="135.8" y="82.8">2</text>
<text x="148.6" y="83.9">R552</text>
<text x="42.9" y="88.6">C304</text>
<text x="43.2" y="89.3">NC</text>
<text x="90.3" y="85.5">C3</text>
<text x="90.4" y="84.5">B8</text>
<text x="91.9" y="84.5">_S-WE</text>
<text x="91.9" y="85.9">_F-WE</text>
<text x="94.8" y="88.3">LRS1337</text>
<text x="97.9" y="84.9">F-GND2</text>
<text x="99.1" y="85.9">GND</text>
<text x="101.4" y="84.5">A9</text>
<text x="101.4" y="85.5">D3</text>
<text x="135.8" y="88.6">3</text>
<text x="137.3" y="89.6">2SA1576FRT106</text>
<text x="139.9" y="88.8">Q403</text>
<text x="140.8" y="85.5">1</text>
<text x="149" y="84.9">10K</text>
<text x="136.2" y="92.7">R551</text>
<text x="136.5" y="93.5">10K</text>
<text x="156.4" y="135.1">Date:</text>
<text x="158.5" y="133.4">A3</text>
</g>
<g font-size=".6">
<text x="156.4" y="132">Size</text>
<text x="156.4" y="128.1">Title</text>
<text x="160.6" y="132">Document Number</text>
<text x="186.8" y="132">Rev</text>
</g>
</svg>
